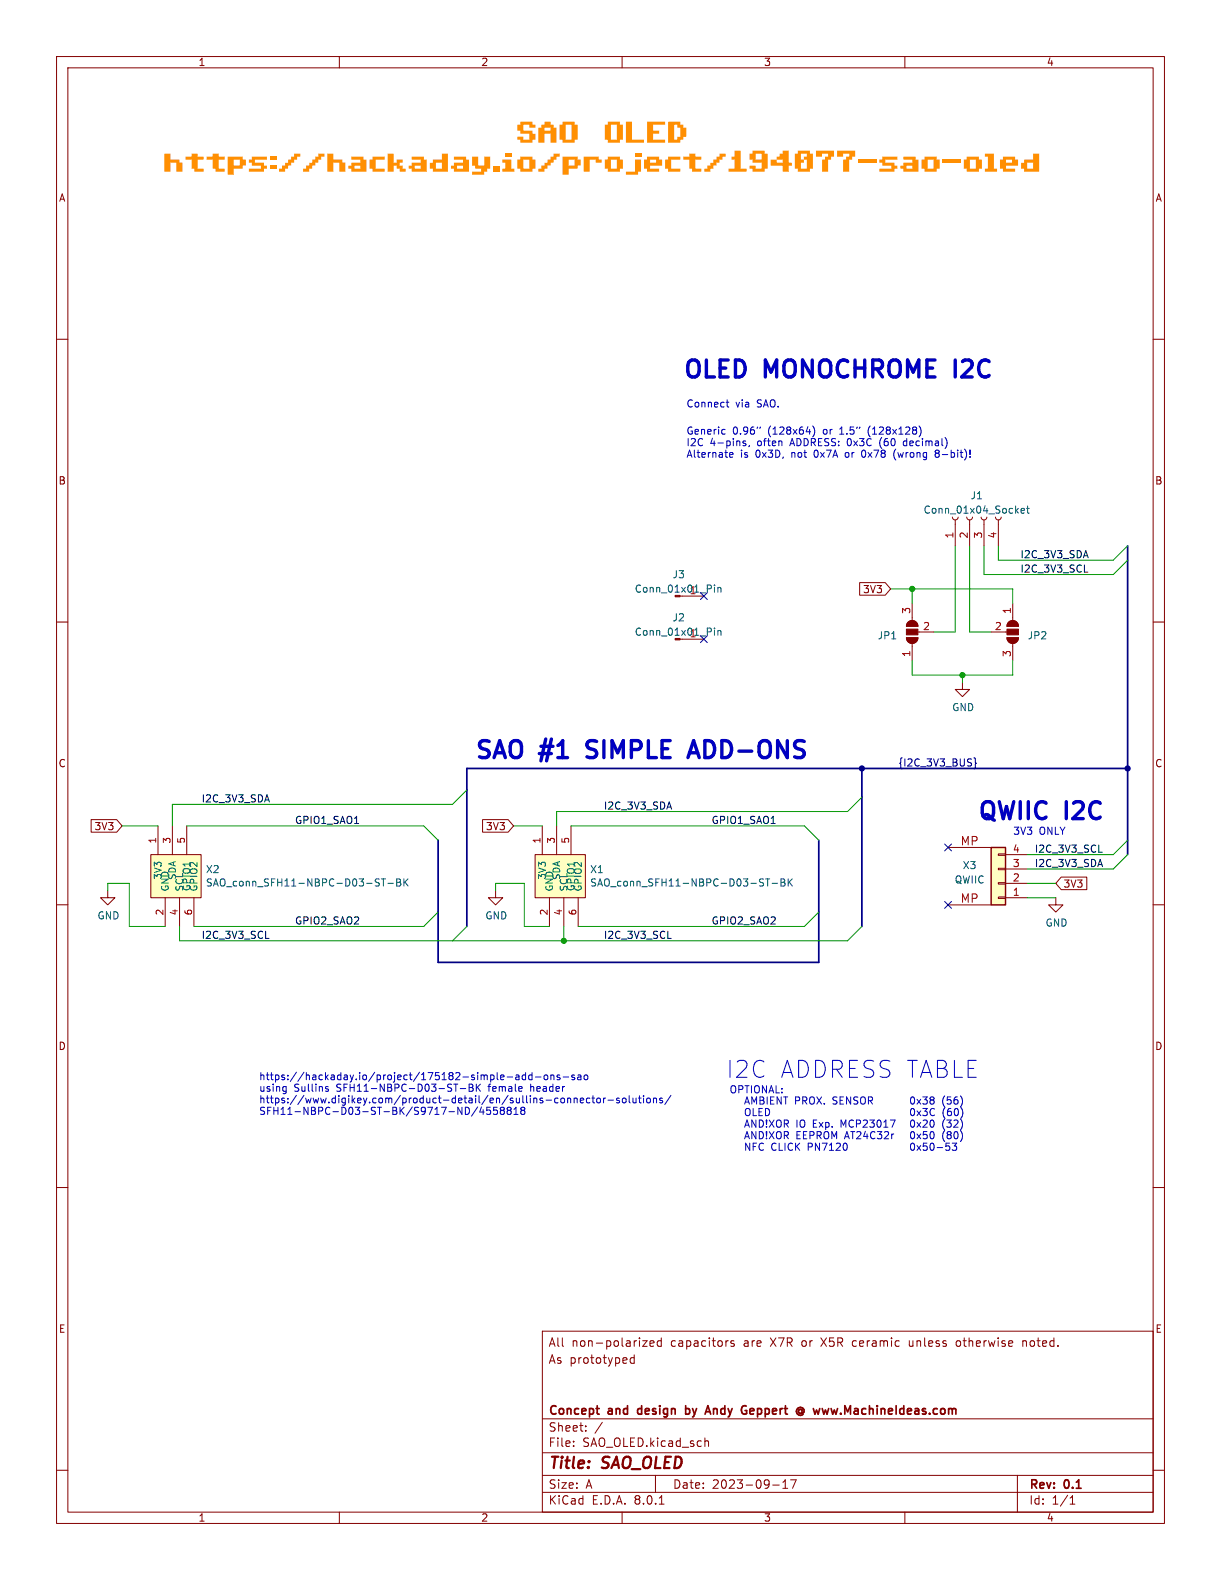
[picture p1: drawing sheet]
<svg xmlns="http://www.w3.org/2000/svg" width="216mm" height="279mm" viewBox="0 0 216 279" stroke-linecap="round" stroke-linejoin="round" font-family="sans-serif">
<g fill="none" stroke="#840000" stroke-width=".18">
<path d="M10 10h195.9v259.4h-195.9zM12 12h191.9v255.4h-191.9zM60 10v2M110 10v2M160 10v2M10 60h2M203.9 60h2M10 110h2M203.9 110h2M10 160h2M203.9 160h2M10 210h2"/>
<path d="M203.9 210h2M95.9 235.4h108v32h-108zM112.1 239.6v1.5M113.6 237.1h.8l-.8 1h.8M114.9 237.6l.7-.2v-.2l-.5-.1-.2 .2 .1 .7h.6M116.9 237.2l-.4-.1-.3 .3v.4l.2 .2h.5M116.9 236.6v1.5M129.8 237.2l-.4-.1-.2 .2 .1 .2 .5 .2v.3h-.6M150.8 237.2v.7M160.8 237.1v.8l.2 .2M169.6 237.1l-.4 .1-.1 .2v.5l.5 .2M180.9 237.1v1"/>
<path d="M181.4 237.2l-.3-.1-.2 .1M10 260h2M95.9 256.9h108M95.9 250.9h108M101.4 255.6v.2M101.4 254.9v.1M103.6 252.9v.2M103.6 252.2v.1M106.5 251.5l-1.3 1.9M112.1 240.2l-.4-.1-.3 .3v.4l.2 .2h.5M124.6 254.9l.3-.1 .3 .1 .1 .9M203.9 260h2"/>
<path d="M60 267.4v2M95.9 263.9h108M95.9 260.9h108M110 267.4v2M115.9 260.9v3M116.6 266h.8M136.6 262.6h1.2M138.4 263.2h.9M138.4 262.1l.5-.4v1.5M139.8 261.7h1l-.7 1.5M160 267.4v2M179.9 260.9v6.5"/>
<path d="M189.2 266h.9M189.2 264.9l.4-.4v1.5"/>
</g>
<path d="M105.4 249.1h.6M105.8 250.1h.2M112.8 249.2v.7M121.2 249.1h.5l.2 .1M121.2 248.6v1.5M121.9 249.9l-.2 .2-.5-.1M125.2 248.6l.5 1.5M132.6 249.9l.2 .2h.3M133.1 249.1h-.3l-.2 .2M133.3 249.4l-.7 .2" fill="none" stroke="#840000" stroke-width=".3"/>
<path d="M26.7 151.1h8.9v7.7h-8.9z" fill="#ffffc2"/>
<path d="M26.7 151.1h8.9v7.7h-8.9zM27.9 146.1v5M29.2 158.8v5M30.5 146.1v5M31.7 158.8v5M33 146.1v5M34.3 158.8v5" fill="none" stroke="#840000" stroke-width=".18"/>
<path d="M67.4 155.4h.8M67.8 155.4v1.3M68.6 156.2h.9M70.2 155.4h.4l.2 .3-.2 .3 .2 .1 .1 .3-.3 .3h-.4zM70.2 156h.4M71.4 155.4v1.3M71.6 156l.5 .7M72.1 155.4l-.7 .7" fill="none" stroke="#006464" stroke-width=".18"/>
<path d="M94.6 151.1h8.9v7.7h-8.9z" fill="#ffffc2"/>
<g fill="none" stroke="#840000" stroke-width=".18">
<path d="M168.4 91.4l.2 .4 .3 .1 .4-.1 .1-.4M168.9 91.9v4.6M170.9 91.4l.2 .4 .4 .1 .3-.1 .2-.4M171.4 91.9v4.6M173.5 91.4l.1 .4 .4 .1 .4-.1 .1-.4M174 91.9v4.6M176 91.4l.2 .4 .3 .1 .4-.1 .1-.4M176.5 91.9v4.6M120.6 105.4h3.9M120.6 113h3.9M160.3 112.8h2a1.02 1.02 0 0 1-1 1 1.02 1.02 0 0 1-1-1zM160.6 110a1.02 1.02 0 0 1 1.1-.2 1.02 1.02 0 0 1 .6 .9h-2z"/>
<path d="M161.3 106.7v3M161.3 113.8v3M162.3 111.8h2.8M19 157.5v1.3h1.3l-1.3 1.2-1.2-1.2h1.2M94.6 151.1h8.9v7.7h-8.9zM95.9 146.1v5M97.2 158.8v5M98.4 146.1v5M99.7 158.8v5M101 146.1v5M102.2 158.8v5M186.7 158.8v1.2h1.3l-1.3 1.3-1.3-1.3h1.3"/>
</g>
<g fill="none" stroke="#006464" stroke-width=".18">
<path d="M180.6 90.3l.6-.1-.1-.2-.4-.1-.1 .2v.6h.5M181.5 89.9h.5M181.7 89.5v1.1l.3 .1M126.3 103.4v.2M126.3 103.9v.8M126.3 111.1v.1M126.3 111.5v.8M126.9 103.9v.8M126.9 111.5v.8M126.9 104l.2-.1h.3l.1 .8M126.9 111.6l.2-.1 .3 .1 .1 .7M135.4 155.4h.7"/>
<path d="M135.7 155.4v1.3M136.5 156.2h1M138.1 155.4h.4l.3 .3-.3 .3 .3 .1v.3l-.2 .3h-.5zM138.1 156h.4M139.4 155.4v1.3M139.5 156l.6 .7M140.1 155.4l-.7 .7"/>
</g>
<g fill="#840000" stroke="#840000" stroke-width=".18">
<path d="M160.3 112.8h2a1.02 1.02 0 0 1-1 1 1.02 1.02 0 0 1-1-1z"/>
<path d="M160.3 111.3h2v1h-2z"/>
<path d="M160.6 110a1.02 1.02 0 0 1 1.1-.2 1.02 1.02 0 0 1 .6 .9h-2z"/>
</g>
<path d="M175.3 149.9h2.5v10.1h-2.5z" fill="#ffffc2"/>
<g fill="none" stroke="#840000" stroke-width=".18">
<path d="M152 103h4.5l1 1.1-1 1.2h-4.5zM175.3 111.8h2.8M178.1 112.8h2a1.02 1.02 0 0 1-1 1 1.02 1.02 0 0 1-1-1zM178.3 110a1.02 1.02 0 0 1 1.2-.2 1.02 1.02 0 0 1 .6 .9h-2zM179.1 106.7v3M179.1 113.8v3M170.2 120.7v1.2h1.2l-1.2 1.3-1.3-1.3h1.3M16.1 144.9h4.5l1 1.2-1 1.1h-4.5zM85.3 144.9h4.6l.9 1.2-.9 1.1h-4.6zM87.6 157.5v1.3h1.3l-1.3 1.2-1.2-1.2h1.2M167.6 149.9h7.7M176.5 151h1.3v.3h-1.3z"/>
<path d="M176.5 153.5h1.3v.3h-1.3zM176.5 156.1h1.3v.2h-1.3zM176.5 158.6h1.3v.3h-1.3zM177.8 158.8h3.8M177.8 156.2h3.8M177.8 153.7h3.8M177.8 151.1h3.8M187.6 155.1h4.6v2.2h-4.6l-.9-1.1zM167.6 160h7.7"/>
</g>
<path d="M175.3 149.9h2.5v10.1h-2.5z" fill="none" stroke="#840000" stroke-width=".25"/>
<g fill="#840000" stroke="#840000" stroke-width=".18">
<path d="M178.3 110a1.02 1.02 0 0 1 1.2-.2 1.02 1.02 0 0 1 .6 .9h-2z"/>
<path d="M178.1 111.3h2v1h-2z"/>
<path d="M178.1 112.8h2a1.02 1.02 0 0 1-1 1 1.02 1.02 0 0 1-1-1z"/>
</g>
<path d="M191.7 101.2h.7M194.3 150.7h.6M47 165.9h.6M118.1 165.9h.6" fill="none" stroke="#0f0f0f" stroke-width=".18"/>
<path d="M172.2 134l.3 .2v.6l.1 .2-.1 .2v.6l-.3 .1" fill="none" stroke="#000084" stroke-width=".18"/>
<path d="M164.9 194l.3 .2-.3 .3 .3 .3v.2l-.3 .2M165 198.1l.2 .4-.2 .8M170.1 194.2l.1 .4-.1 .8M170.1 198.4l.1 .6-.1 .5M170.1 196.2l.1 .5-.1 .7M165 200.2l.2 .4-.2 .7M167.4 202.6h.3l.3 .3-.2 .5h-.4M169.2 202.2l-.5 .4 .4 .2v.5l-.2 .1-.5-.1M170.1 200.3l.1 .5-.1 .7" fill="none" stroke="#0000c2" stroke-width=".18"/>
<path d="M103.8 133.8l.4 .2M103.9 131.3l-.1 .2 .1 .6M121.6 134l1-3 1 3M121.9 133.1h1.5" fill="none" stroke="#0000c2" stroke-width=".6"/>
<g fill="#ff8f02">
<path d="M91.5 22.1h.5v-.6h2.1v.6h.6v.5h-1.1v-.5h-1.1v1h1.6v.6h.6v1h-.6v.5h-2.1v-.5h-.5v-.5h1v.5h1.1v-1.1h-1.6v-.5h-.5z"/>
<path d="M95.2 22.6h1.1v.5h1.1v-.5h-1.7v-.5h.6v-.6h1.1v.6h.5v.5h.5v2.6h-1v-1.6h-1.1v1.6h-1.1z"/>
<path d="M98.9 22.1h.6v-.6h2.1v.6h.5v2.6h-.5v.5h-2.1v-.5h-.6v-2.6h1.1v2.6h1.1v-2.6z"/>
<path d="M106.9 22.1h.6v-.6h2.1v.6h.5v2.6h-.5v.5h-2.1v-.5h-.6v-2.6h1.1v2.6h1.1v-2.6z"/>
<path d="M110.7 21.5h1v3.2h2.2v.5h-3.2z"/>
<path d="M114.4 21.5h3.2v.6h-2.1v1h1.1v.5h-1.1v1.1h2.1v.5h-3.2z"/>
<path d="M118.1 21.5h2.2v.6h.5v.5h.5v1.6h-.5v.5h-.5v.5h-2.2v-3.1h1.1v2.6h.6v-.5h.5v-1.6h-.5v-.5h-1.7z"/>
<path d="M29.1 27.2h1v1h1.6v.5h.6v1.7h-1.1v-1.7h-1.1v1.7h-1z"/>
<path d="M32.8 27.7h1.1v-.5h1v.5h1.1v.5h-1.1v1.6h1.1v.6h-1.6v-.6h-.5v-1.6h-1.1z"/>
<path d="M36.5 27.7h1.1v-.5h1.1v.5h1v.5h-1v1.6h1v.6h-1.6v-.6h-.5v-1.6h-1.1z"/>
<path d="M40.3 27.7h2.6v.5h.6v1.1h-.6v.5h-1.6v1.1h-1v-2.7h1v1.1h1.1v-1.1h-2.1z"/>
<path d="M44.5 27.7h2.7v.5h-2.1v.6h1.6v.5h.5v.5h-.5v.6h-2.7v-.6h2.1v-.5h-1.6v-.5h-.5v-.6h.5z"/>
<path d="M47.7 29.3h1.1v.5h-1.1z"/>
<path d="M47.7 27.7h1.1v.5h-1.1z"/>
<path d="M49.9 29.3h.5v-.5h.5v-.6h.6v-.5h.5v-.5h1.1v.5h-.6v.5h-.5v.5h-.5v.6h-.6v.5h-.5v.6h-1.1v-.6h.6z"/>
<path d="M54.1 29.3h.6v-.5h.5v-.6h.6v-.5h.5v-.5h1.1v.5h-.6v.5h-.5v.5h-.5v.6h-.6v.5h-.5v.6h-1.1v-.6h.5z"/>
<path d="M57.9 27.2h1v1h1.6v.5h.6v1.7h-1.1v-1.7h-1.1v1.7h-1z"/>
<path d="M62.1 27.7h2.2v.5h.5v2.2h-2.7v-.6h-.5v-.5h1.1v.5h1v-.5h-1.6v-.5h1.6v-.6h-1.6z"/>
<path d="M65.9 27.7h2.1v.5h-1.6v1.6h1.6v.6h-2.1v-.6h-.6v-1.6h.6z"/>
<path d="M68.5 27.2h1.1v1.6h.5v-.6h1.1v.6h-.5v.5h.5v.5h.5v.6h-1v-.6h-.6v-.5h-.5v1.1h-1.1z"/>
<path d="M72.8 27.7h2.1v.5h.6v2.2h-2.7v-.6h-.5v-.5h1v.5h1.1v-.5h-1.6v-.5h1.6v-.6h-1.6z"/>
<path d="M76.5 28.2h1.6v-1h1.1v3.2h-2.7v-.6h-.5v-1h1.1v1h1v-1h-1.6z"/>
<path d="M80.3 27.7h2.1v.5h.5v2.2h-2.6v-.6h-.6v-.5h1.1v.5h1.1v-.5h-1.6v-.5h1.6v-.6h-1.6z"/>
<path d="M83.5 27.7h1v1.6h1.1v-1.6h1.1v2.1h-.6v.6h-.5v.5h-2.1v-.5h1.6v-.6h-1.1v-.5h-.5z"/>
<path d="M87.2 29.3h1.1v1.1h-1.1z"/>
<path d="M88.8 28.2h1.6v1.6h.6v.6h-2.2v-.6h.5v-1h-.5z"/>
<path d="M89.3 27.2h1.1v.5h-1.1z"/>
<path d="M92 27.7h2.1v.5h.6v1.6h-.6v.6h-2.1v-.6h-.5v-1.6h1v1.6h1.1v-1.6h-2.1h.5z"/>
<path d="M95.7 29.3h.6v-.5h.5v-.6h.6v-.5h.5v-.5h1.1v.5h-.6v.5h-.5v.5h-.5v.6h-.6v.5h-.5v.6h-1.1v-.6h.5z"/>
<path d="M99.5 27.7h2.6v.5h.6v1.1h-.6v.5h-1.6v1.1h-1v-2.7h1v1.1h1.1v-1.1h-2.1z"/>
<path d="M103.2 27.7h2.7v.5h.5v.6h-1.1v-.6h-1v2.2h-1.1z"/>
<path d="M106.9 28.2h.6v-.5h2.1v.5h.5v1.6h-.5v.6h-2.1v-.6h-.6v-1.6h1.1v1.6h1.1v-1.6z"/>
<path d="M112.3 27.2h1v.5h-1z"/>
<path d="M112.3 28.2h1v2.2h-.5v.5h-2.1v-.5h1.6z"/>
<path d="M114.4 27.7h2.1v.5h.6v1.1h-2.2v.5h1.6v.6h-2.1v-.6h-.5v-1.6h1v.6h1.1v-.6h-2.1h.5z"/>
<path d="M117.6 28.2h.5v-.5h2.2v.5h-1.6v1.6h1.6v.6h-2.2v-.6h-.5z"/>
<path d="M120.8 27.7h1.1v-.5h1.1v.5h1v.5h-1v1.6h1v.6h-1.6v-.6h-.5v-1.6h-1.1z"/>
<path d="M125.1 29.3h.5v-.5h.5v-.6h.6v-.5h.5v-.5h1.1v.5h-.6v.5h-.5v.5h-.5v.6h-.6v.5h-.5v.6h-1.1v-.6h.6z"/>
<path d="M129.9 26.6h1.1v3.2h1v.6h-3.2v-.6h1.1v-1.6h-.5v-.5h.5z"/>
<path d="M132.5 27.2h.6v-.6h2.1v.6h.5v2.6h-.5v.6h-2.1v-.6h-.6v-.5h1.1v.5h1.1v-1h-1.6v-.6h-.6v-1h1.1v1h1.1v-1z"/>
<path d="M136.3 28.2h1v.6h1.1v-.6h-1.1v-.5h.6v-.5h.5v-.6h1.1v2.2h.5v.5h-.5v1.1h-1.1v-1.1h-2.1z"/>
<path d="M140.5 27.2h.6v-.6h2.1v.6h.5v2.6h-.5v.6h-2.1v-.6h-.6h2.2v-1.6h-.6v.6h-.5v1h-1.1v-2.6h1.1v1h.5v-.5h.6v-.5z"/>
<path d="M144.3 26.6h3.2v1.1h-.5v.5h-.6v2.2h-1v-2.2h.5v-.5h.5v-.5h-1.1v.5h-1z"/>
<path d="M148 26.6h3.2v1.1h-.5v.5h-.5v2.2h-1.1v-2.2h.5v-.5h.6v-.5h-1.1v.5h-1.1z"/>
<path d="M151.8 28.2h3.1v.5h-3.1z"/>
<path d="M156 27.7h2.7v.5h-2.1v.6h1.6v.5h.5v.5h-.5v.6h-2.7v-.6h2.1v-.5h-1.6v-.5h-.5v-.6h.5z"/>
<path d="M159.7 27.7h2.2v.5h.5v2.2h-2.7v-.6h-.5v-.5h1.1v.5h1v-.5h-1.6v-.5h1.6v-.6h-1.6z"/>
<path d="M163.5 27.7h2.1v.5h.5v1.6h-.5v.6h-2.1v-.6h-.5v-1.6h1v1.6h1.1v-1.6h-2.1h.5z"/>
<path d="M166.7 28.2h3.2v.5h-3.2z"/>
<path d="M170.9 27.7h2.2v.5h.5v1.6h-.5v.6h-2.2v-.6h-.5v-1.6h1.1v1.6h1v-1.6h-2.1h.5z"/>
<path d="M174.2 27.2h1.5v2.6h.6v.6h-2.1v-.6h.5v-2.1h-.5z"/>
<path d="M177.3 27.7h2.2v.5h.5v1.1h-2.1v.5h1.6v.6h-2.2v-.6h-.5v-1.6h1.1v.6h1v-.6h-2.1h.5z"/>
<path d="M181.1 28.2h1.6v-1h1v3.2h-2.6v-.6h-.5v-1h1v1h1.1v-1h-1.6z"/>
</g>
<g fill="none" stroke="#0000c2" stroke-width=".18">
<path d="M127.9 75.9l.3 .1M128.2 76.7l-.3 .1M128.4 71.1h.5M128.6 70.7v1.1l.3 .2M129.8 75.6l.2-.1a.68 .68 0 0 1 .4 .6 .68 .68 0 0 1-.4 .7l-.2-.1-.1-.4zM130.9 76.7v.1M131.8 78h-.3l-.1 .2v.1l.4 .2v.3h-.4M132.2 76.1l-.2 .2-.4-.1-.1-.1 .1-.5 .4-.1 .2 .1a.84 .84 0 0 1-.4 1.2h-.2M132.5 78.8l-.1 .2M133.3 75.5l-.4 .1a.86 .86 0 0 0 0 1.2l.5-.1v-.5l-.2-.2-.4 .1-.1 .1M134 75.5l-.2 .2M134.4 75.5l-.1 .2"/>
<path d="M143.7 75.3a1.47 1.47 0 0 1 .1 1.9M148.5 76.8h.7M148.5 75.9l.3-.4v1.3M149.7 76.7v.1M151 75.5h-.6l-.1 .6 .2-.1 .4 .1 .1 .1v.5l-.2 .1-.5-.1M151.6 75.5l-.2 .2M152 75.5l-.1 .2M152.7 79.6a.72 .72 0 0 0 .1 1.3M153.6 75.7l-.1 .5 .1 .7M155.6 77.9v.6l.1 .4M158.1 80v.8l.3 .6M160.2 78h-.4l-.1 .2 .1 .5 .4 .1"/>
<path d="M162.6 75.4a1.49 1.49 0 0 1 0 1.8M165.4 79.9l.2 .2M166.1 79.9l-.3 .2M129 80.4l.6-.1-.1-.2-.3-.1-.2 .2 .1 .6h.4M149.6 80.1l-.2 .2 .2 .5M165.6 80.1l-.2 .3v.2l.2 .3h.2l.3-.3v-.2l-.3-.3M165.6 80.1h.2M50.2 192.1l.4 .1M50.6 192.1l-.1 1.2M50.6 192.9l-.4 .1M57.7 192.6h.3l.1 .2-.2 .2h-.2M57.7 192.1l.3 .1"/>
<path d="M81.4 192.5h.9M83 191.7v1.3l.6-.1 .1-.3-.3-.3M83 192.3h.4M83.6 192.1l-.2 .2M84.2 191.7v1.3M84.4 192.3l.5 .7M84.5 195.7l-1.1 1.7M84.9 191.7l-.7 .7M85.1 195.7l-.3 .9h.8M85.4 196.2v.9M86.1 195.8l-.1 .6 .2-.1h.4l.2 .5-.3 .3-.5-.1M87.3 195.8l-.1 .6 .2-.1h.5l.1 .5-.3 .3-.5-.1"/>
<path d="M88.5 196.1l.2 .2M88.7 196.3l-.2 .3v.4l.2 .1h.2l.3-.3v-.2l-.3-.3M88.7 196.3h.2M89.2 196.1l-.3 .2M89.7 190.5h.9M89.7 196.1l.2 .2M89.9 196.3l-.2 .3v.2l.2 .3h.2l.3-.3v-.2l-.3-.3M89.9 196.3h.2M90.4 196.1l-.3 .2M90.9 197.1h.7M91.2 190.2h.5l.1 .7M91.2 195.8v1.3"/>
<path d="M91.8 190.4l-.4 .1-.2 .1 .2 .3h.4M92.1 196.1l.2 .2M92.3 196.3l-.2 .3v.4l.2 .1h.3l.2-.3-.1-.3-.1-.2M92.3 196.3h.3M92.8 196.1l-.2 .2M92.9 190.2l-.3-.1-.3 .2 .1 .6h.5M92.9 189.7v1.2M94.1 190.2l-.4-.1-.2 .2 .1 .6h.5M94.1 189.7v1.2M94.7 190.5h1M96.3 190.2l.1-.1 .4 .1 .1 .5-.2 .2h-.3l-.1-.1zM97.4 190.2l.2-.1 .3 .1 .1 .7"/>
<path d="M97.4 190.1v.8M99 190.2l-.3-.1-.2 .2 .1 .2 .4 .1v.3h-.5M99.6 190.5h1M100.7 194.2l.2 .2v.6M101.5 194.2v.8M101.5 194.3l.2-.1h.3l.1 .8M101.6 190.2l-.3-.1-.2 .2 .1 .2 .4 .1v.3h-.5M102.2 190.2h.5v.7M102.6 194.6l.6-.1v-.3h-.4l-.2 .2 .1 .6h.5M102.7 190.4l-.4 .1-.2 .1 .2 .3h.4M103.3 190.2l.2-.1 .4 .1v.5l-.1 .2h-.3l-.2-.1zM104.3 194.2h-.4l-.2 .2 .1 .6h.5"/>
<path d="M104.7 194.2h.4M104.8 193.8v1l.3 .2M105.6 194.2h.3l.3 .2v.4l-.3 .2h-.3l-.1-.2zM106.7 194.2v.8M107.1 194.2l-.4 .2M107.5 194.5h1M109.5 194.2h-.3l-.2 .2 .1 .1 .4 .2v.3h-.5M110.2 194.2h.3l.2 .2v.4l-.2 .2h-.3l-.2-.2zM111.3 193.8v1l.1 .2M111.9 194.2l.1 .8h.3l.2-.1M112.5 194.2v.8M112.9 194.2h.5"/>
<path d="M113.1 193.8v1l.3 .2M113.8 193.8v.1M113.8 194.2v.8M114.4 194.3l.2-.1 .3 .1 .1 .5-.1 .2h-.3l-.2-.1zM115.5 194.3l.2-.1h.3l.1 .8M115.5 194.2v.8M117.1 194.2h-.3l-.2 .2 .1 .1 .4 .2v.3h-.5M118.6 193.7l-1.1 1.6"/>
</g>
<path d="M168.9 63.7v3" fill="none" stroke="#0000c2" stroke-width=".6"/>
<path d="M199.4 96.5v54.6M152.4 135.9v27.9M199.4 135.9h-116.9v27.9M77.5 148.6v21.6h67.3v-21.6" fill="none" stroke="#000084" stroke-width=".3"/>
<g fill="none" stroke="#009600" stroke-width=".18">
<path d="M168.9 96.5v15.3h-3.8M171.4 96.5v15.3h3.9M174 96.5v5.1h22.8l2.6-2.5M176.5 96.5v2.6h20.3l2.6-2.6M157.5 104.1h21.6v2.6M161.3 116.8v2.6h17.8v-2.6M161.3 104.1v2.6M170.2 119.4v1.3M82.5 139.7l-2.5 2.5h-49.5v3.9M19 157.5v-1.3h3.9v7.6h6.3M21.6 146.1h6.3M33 146.1h41.9l2.6 2.5"/>
<path d="M87.6 157.5v-1.3h5.1v7.6h4.5M90.8 146.1h5.1M101 146.1h41.2l2.6 2.5M152.4 141l-2.5 2.5h-51.5v2.6M181.6 158.8h5.1M181.6 156.2h5.1M199.4 151.1l-2.6 2.6h-15.2M199.4 148.6l-2.6 2.5h-15.2M31.7 163.8v2.6h118.2l2.5-2.6M77.5 161.3l-2.6 2.5h-40.6M82.5 163.8l-2.5 2.6M99.7 163.8v2.6"/>
<path d="M144.8 161.3l-2.6 2.5h-40"/>
</g>
<path d="M123.9 104.8l1.2 1.2M123.9 112.4l1.2 1.2M125.1 104.8l-1.2 1.2M125.1 112.4l-1.2 1.2M167 149.3l1.2 1.2M167 159.4l1.2 1.2M168.2 149.3l-1.2 1.2M168.2 159.4l-1.2 1.2" fill="none" stroke="#000084" stroke-width=".18"/>
<g fill="#000084" stroke="#000084" stroke-width=".18">
<circle cx="152.4" cy="135.9" r=".46"/>
<circle cx="199.4" cy="135.9" r=".46"/>
</g>
<g fill="#009600" stroke="#009600" stroke-width=".18">
<circle cx="99.7" cy="166.4" r=".46"/>
<circle cx="170.2" cy="119.4" r=".46"/>
<circle cx="161.3" cy="104.1" r=".46"/>
</g>
<g font-size="4.2" fill="#0000c2">
<text x="120.6" y="67.1">OLED</text>
<text x="135.4" y="67.1">MONOCHROME</text>
<text x="170.2" y="67.1">I2C</text>
<text x="83.8" y="134.4">SAO</text>
<text x="95.9" y="134.4">#1</text>
<text x="105.2" y="134.4">SIMPLE</text>
<text x="124.6" y="134.4">ADD-ONS</text>
<text x="172.7" y="145.2">QWIIC</text>
<text x="188.6" y="145.2">I2C</text>
<text x="128.3" y="190.9">I2C</text>
<text x="137.7" y="190.9">ADDRESS TABLE</text>
</g>
<g font-size="2.8" fill="#840000">
<text x="96.9" y="260.3">Title:</text>
<text x="106.6" y="260.3">SAO_OLED</text>
</g>
<g font-size="2.1" fill="#a90000">
<text x="169.8" y="149.6">MP</text>
<text x="169.8" y="159.8">MP</text>
</g>
<g font-size="2.1" fill="#840000">
<text x="96.9" y="238.4">All</text>
<text x="101.1" y="238.4">non-polarized</text>
<text x="118.6" y="238.4">capacitors</text>
<text x="131.7" y="238.4">are</text>
<text x="136.5" y="238.4">X7R</text>
<text x="142.2" y="238.4">or</text>
<text x="145.8" y="238.4">X5R</text>
<text x="151.4" y="238.4">ceramic</text>
<text x="161.6" y="238.4">unless</text>
<text x="170.1" y="238.4">otherwise</text>
<text x="182" y="238.4">noted.</text>
<text x="96.9" y="241.4">As prototyped</text>
<text x="96.9" y="250.6">Concept</text>
<text x="107.6" y="250.6">and</text>
<text x="113.5" y="250.6">design</text>
<text x="122.5" y="250.6">by</text>
<text x="126.7" y="250.6">Andy</text>
<text x="133.6" y="250.6">Geppert</text>
<text x="143.9" y="250.6">@ www.MachineIdeas.com</text>
<text x="96.9" y="256.1">File:</text>
<text x="96.9" y="253.4">Sheet:</text>
<text x="103" y="256.1">SAO_OLED.kicad_sch</text>
<text x="96.9" y="263.5">Size:</text>
<text x="103.6" y="263.5">A</text>
<text x="118.9" y="263.5">Date:</text>
<text x="125.9" y="263.5">2023-09-17</text>
<text x="181.9" y="263.7">Rev:</text>
<text x="188.3" y="263.7">0.1</text>
<text x="96.9" y="266.3">KiCad</text>
<text x="104.6" y="266.3">E.D.A.</text>
<text x="112.2" y="266.3">8.0.1</text>
<text x="181.9" y="266.3">Id:</text>
<text x="186" y="266.3">1/1</text>
</g>
<g font-size="1.8" fill="#840000">
<text x="35" y="11.9">1</text>
<text x="85" y="11.9">2</text>
<text x="135" y="11.9">3</text>
<text x="185" y="11.9">4</text>
<text x="10.3" y="35.9">A</text>
<text x="204.2" y="35.9">A</text>
<text x="10.3" y="85.9">B</text>
<text x="204.2" y="85.9">B</text>
<text x="152.5" y="105.1">3V3</text>
<text x="10.3" y="135.9">C</text>
<text x="204.2" y="135.9">C</text>
<text x="16.6" y="147">3V3</text>
<text x="85.8" y="147">3V3</text>
<text x="188" y="157.2">3V3</text>
<text x="10.3" y="185.9">D</text>
<text x="204.2" y="185.9">D</text>
<text x="10.3" y="235.9">E</text>
<text x="204.2" y="235.9">E</text>
<text x="35" y="269.3">1</text>
<text x="85" y="269.3">2</text>
<text x="135" y="269.3">3</text>
<text x="185" y="269.3">4</text>
</g>
<g font-size="1.8" fill="#0000c2">
<text x="121.3" y="72.1">Connect</text>
<text x="121.3" y="76.9">Generic</text>
<text x="130.1" y="72.1">via</text>
<text x="134" y="72.1">SAO.</text>
<text x="135.9" y="76.9">(128x64)</text>
<text x="145.8" y="76.9">or</text>
<text x="154.1" y="76.9">(128x128)</text>
<text x="121.3" y="79">I2C</text>
<text x="121.3" y="81">Alternate</text>
<text x="125.5" y="79">4-pins,</text>
<text x="130.9" y="81">is</text>
<text x="133.7" y="81">0x3D,</text>
<text x="134" y="79">often</text>
<text x="140" y="79">ADDRESS: 0x3C</text>
<text x="140.2" y="81">not</text>
<text x="144.4" y="81">0x7A</text>
<text x="150.1" y="81">or</text>
<text x="153.2" y="81">0x78</text>
<text x="156.2" y="79">(60</text>
<text x="159.1" y="81">(wrong</text>
<text x="160.6" y="79">decimal)</text>
<text x="166.6" y="81">8-bit)!</text>
<text x="179.1" y="147.7">3V3</text>
<text x="183.7" y="147.7">ONLY</text>
<text x="45.7" y="191.1">https://hackaday.io/project/175182-simple-add-ons-sao</text>
<text x="45.7" y="193.1">using</text>
<text x="45.7" y="195.2">https://www.digikey.com/product-detail/en/sullins-connector-solutions/</text>
<text x="45.7" y="197.2">SFH11-NBPC-D03-ST-BK/S9717-ND/4558818</text>
<text x="52" y="193.1">Sullins</text>
<text x="59.6" y="193.1">SFH11-NBPC-D03-ST-BK</text>
<text x="86.7" y="193.1">female</text>
<text x="94.2" y="193.1">header</text>
<text x="128.9" y="193.4">OPTIONAL:</text>
<text x="131.4" y="195.4">AMBIENT PROX.</text>
<text x="131.4" y="197.5">OLED</text>
<text x="147.3" y="195.4">SENSOR</text>
<text x="160.7" y="195.4">0x38</text>
<text x="160.7" y="197.5">0x3C</text>
<text x="166.5" y="195.4">(56)</text>
<text x="166.5" y="197.5">(60)</text>
<text x="131.4" y="199.5">AND!XOR IO Exp.</text>
<text x="131.4" y="201.5">AND!XOR EEPROM AT24C32r</text>
<text x="131.4" y="203.6">NFC CLICK</text>
<text x="142.9" y="203.6">PN7120</text>
<text x="148.9" y="199.5">MCP23017</text>
<text x="160.7" y="199.5">0x20</text>
<text x="160.7" y="201.5">0x50</text>
<text x="160.7" y="203.6">0x50-53</text>
<text x="166.5" y="199.5">(32)</text>
<text x="166.5" y="201.5">(80)</text>
</g>
<g font-size="1.8" fill="#006464">
<text x="171.5" y="88.5">J1</text>
<text x="163.2" y="91">Conn_01x04_Socket</text>
<text x="112.1" y="105">Conn_01x01_Pin</text>
<text x="118.8" y="102.5">J3</text>
<text x="121.8" y="105.2">1</text>
<text x="112.1" y="112.6">Conn_01x01_Pin</text>
<text x="118.8" y="110.1">J2</text>
<text x="121.8" y="112.8">1</text>
<text x="155.1" y="113.3">JP1</text>
<text x="181.6" y="113.3">JP2</text>
<text x="168.3" y="126">GND</text>
<text x="36.3" y="154.6">X2</text>
<text x="104.3" y="154.6">X1</text>
<text x="170.1" y="153.9">X3</text>
<text x="36.3" y="157">SAO_conn_SFH11-NBPC-D03-ST-BK</text>
<text x="104.3" y="157">SAO_conn_SFH11-NBPC-D03-ST-BK</text>
<text x="168.7" y="156.4">QWIIC</text>
<text x="17.1" y="162.8">GND</text>
<text x="85.7" y="162.8">GND</text>
<text x="184.8" y="164.1">GND</text>
</g>
<g font-size="1.8" fill="#a90000">
<text x="168.7" y="95.3" transform="rotate(-90 168.7 95.3)">1</text>
<text x="171.2" y="95.3" transform="rotate(-90 171.2 95.3)">2</text>
<text x="173.7" y="95.3" transform="rotate(-90 173.7 95.3)">3</text>
<text x="176.3" y="95.3" transform="rotate(-90 176.3 95.3)">4</text>
<text x="161" y="108.7" transform="rotate(-90 161 108.7)">3</text>
<text x="163.1" y="111.5">2</text>
<text x="175.8" y="111.5">2</text>
<text x="178.8" y="108.7" transform="rotate(-90 178.8 108.7)">1</text>
<text x="161" y="116.3" transform="rotate(-90 161 116.3)">1</text>
<text x="178.8" y="116.3" transform="rotate(-90 178.8 116.3)">3</text>
<text x="179" y="156">2</text>
<text x="179" y="153.4">3</text>
<text x="179" y="150.9">4</text>
<text x="179" y="158.5">1</text>
</g>
<g font-size="1.8" fill="#0f0f0f">
<text x="180.3" y="98.8">I2C_3V3_SDA</text>
<text x="180.3" y="101.3">I2C_3V3_SCL</text>
<text x="35.6" y="142">I2C_3V3_SDA</text>
<text x="106.7" y="143.2">I2C_3V3_SDA</text>
<text x="52.1" y="145.8">GPIO1_SAO1</text>
<text x="125.7" y="145.8">GPIO1_SAO1</text>
<text x="182.9" y="153.4">I2C_3V3_SDA</text>
<text x="182.9" y="150.9">I2C_3V3_SCL</text>
<text x="35.6" y="166.1">I2C_3V3_SCL</text>
<text x="52.1" y="163.6">GPIO2_SAO2</text>
<text x="106.7" y="166.1">I2C_3V3_SCL</text>
<text x="125.7" y="163.6">GPIO2_SAO2</text>
</g>
<text font-size="1.8" fill="#000084" x="158.7" y="135.6">{I2C_3V3_BUS}</text>
<g font-size="1.7" fill="#a90000">
<text x="27.7" y="149.3" transform="rotate(-90 27.7 149.3)">1</text>
<text x="30.2" y="149.3" transform="rotate(-90 30.2 149.3)">3</text>
<text x="32.8" y="149.3" transform="rotate(-90 32.8 149.3)">5</text>
<text x="95.6" y="149.3" transform="rotate(-90 95.6 149.3)">1</text>
<text x="98.2" y="149.3" transform="rotate(-90 98.2 149.3)">3</text>
<text x="100.7" y="149.3" transform="rotate(-90 100.7 149.3)">5</text>
<text x="29" y="162" transform="rotate(-90 29 162)">2</text>
<text x="31.5" y="162" transform="rotate(-90 31.5 162)">4</text>
<text x="34" y="162" transform="rotate(-90 34 162)">6</text>
<text x="96.9" y="162" transform="rotate(-90 96.9 162)">2</text>
<text x="99.4" y="162" transform="rotate(-90 99.4 162)">4</text>
<text x="102" y="162" transform="rotate(-90 102 162)">6</text>
</g>
<g font-size="1.7" fill="#006464">
<text x="28.8" y="155.7" transform="rotate(-90 28.8 155.7)">3V3</text>
<text x="31.3" y="155.7" transform="rotate(-90 31.3 155.7)">SDA</text>
<text x="96.7" y="155.7" transform="rotate(-90 96.7 155.7)">3V3</text>
<text x="99.3" y="155.7" transform="rotate(-90 99.3 155.7)">SDA</text>
<text x="30" y="157.7" transform="rotate(-90 30 157.7)">GND</text>
<text x="32.6" y="157.7" transform="rotate(-90 32.6 157.7)">SCL</text>
<text x="33.8" y="157.7" transform="rotate(-90 33.8 157.7)">GPIO1</text>
<text x="35.1" y="157.7" transform="rotate(-90 35.1 157.7)">GPIO2</text>
<text x="98" y="157.7" transform="rotate(-90 98 157.7)">GND</text>
<text x="100.5" y="157.7" transform="rotate(-90 100.5 157.7)">SCL</text>
<text x="101.8" y="157.7" transform="rotate(-90 101.8 157.7)">GPIO1</text>
<text x="103.1" y="157.7" transform="rotate(-90 103.1 157.7)">GPIO2</text>
</g>
</svg>
